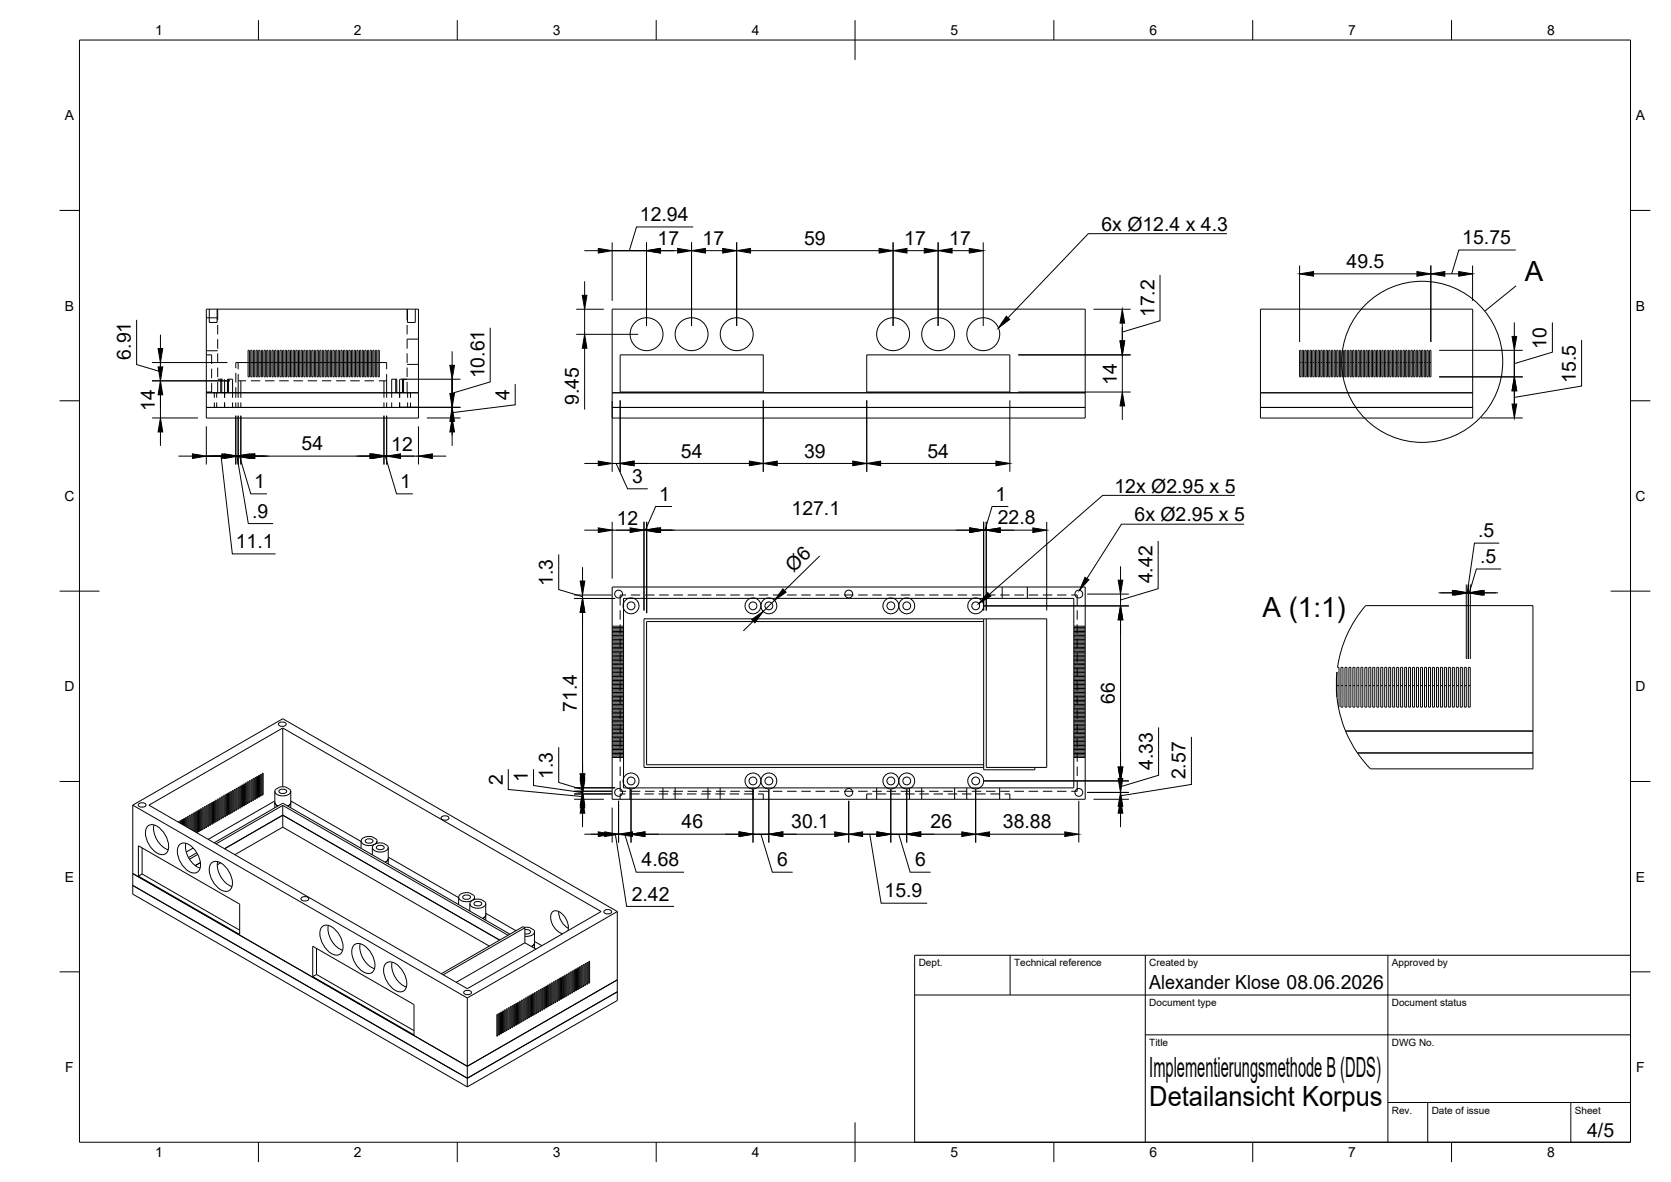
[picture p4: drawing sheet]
<svg xmlns="http://www.w3.org/2000/svg" width="420mm" height="297mm" viewBox="0 0 420 297" stroke-linecap="round" stroke-linejoin="round" font-family="sans-serif">
<!-- layer: Visible -->
<g fill="none" stroke="#000" stroke-width=".25">
<path d="M51.9 77.7h53.3v27.4h-53.3zM153.9 77.7h119v27.4h-119zM316.9 77.7h53.4v27.4h-53.4zM51.9 98.7h53.3M62.4 91.1h.3M62.4 88h.3v6.7h-.3zM63.1 91.1h.3M63.1 88h.3v6.7h-.3zM63.7 91.1h.4M63.7 88h.4v6.7h-.4zM64.4 91.1h.3M64.4 88h.3v6.7h-.3z"/>
<path d="M65 91.1h.4M65 88h.4v6.7h-.4zM65.7 91.1h.3M65.7 88h.3v6.7h-.3zM66.4 91.1h.3M66.4 88h.3v6.7h-.3zM67.1 91.1h.3M67.1 88h.3v6.7h-.3zM67.7 91.1h.4M67.7 88h.4v6.7h-.4zM68.4 91.1h.3M68.4 88h.3v6.7h-.3z"/>
<path d="M69 91.1h.4M69 88h.4v6.7h-.4zM69.7 91.1h.3M69.7 88h.3v6.7h-.3zM70.4 91.1h.3M70.4 88h.3v6.7h-.3zM71.1 91.1h.3M71.1 88h.3v6.7h-.3zM71.7 91.1h.4M71.7 88h.4v6.7h-.4zM72.4 91.1h.3M72.4 88h.3v6.7h-.3z"/>
<path d="M73 91.1h.4M73 88h.4v6.7h-.4zM73.7 91.1h.3M73.7 88h.3v6.7h-.3zM74.4 91.1h.3M74.4 88h.3v6.7h-.3zM75.1 91.1h.3M75.1 88h.3v6.7h-.3zM75.7 91.1h.4M75.7 88h.4v6.7h-.4zM76.4 91.1h.3M76.4 88h.3v6.7h-.3z"/>
<path d="M77 91.1h.4M77 88h.4v6.7h-.4zM77.7 91.1h.3M77.7 88h.3v6.7h-.3zM78.4 91.1h.3M78.4 88h.3v6.7h-.3zM79.1 91.1h.3M79.1 88h.3v6.7h-.3zM79.7 91.1h.4M79.7 88h.4v6.7h-.4zM80.4 91.1h.3M80.4 88h.3v6.7h-.3z"/>
<path d="M81 91.1h.4M81 88h.4v6.7h-.4zM81.7 91.1h.3M81.7 88h.3v6.7h-.3zM82.4 91.1h.3M82.4 88h.3v6.7h-.3zM83.1 91.1h.3M83.1 88h.3v6.7h-.3zM83.7 91.1h.4M83.7 88h.4v6.7h-.4zM84.4 91.1h.3M84.4 88h.3v6.7h-.3z"/>
<path d="M85 91.1h.4M85 88h.4v6.7h-.4zM85.7 91.1h.3M85.7 88h.3v6.7h-.3zM86.4 91.1h.3M86.4 88h.3v6.7h-.3zM87.1 91.1h.3M87.1 88h.3v6.7h-.3zM87.7 91.1h.4M87.7 88h.4v6.7h-.4zM88.4 91.1h.3M88.4 88h.3v6.7h-.3z"/>
<path d="M89 91.1h.4M89 88h.4v6.7h-.4zM89.7 91.1h.3M89.7 88h.3v6.7h-.3zM90.4 91.1h.3M90.4 88h.3v6.7h-.3zM91.1 91.1h.3M91.1 88h.3v6.7h-.3zM91.7 91.1h.4M91.7 88h.4v6.7h-.4zM92.4 91.1h.3M92.4 88h.3v6.7h-.3z"/>
<path d="M93 91.1h.4M93 88h.4v6.7h-.4zM93.7 91.1h.3M93.7 88h.3v6.7h-.3zM94.4 91.1h.3M94.4 88h.3v6.7h-.3zM95.1 91.1h.3M95.1 88h.3v6.7h-.3zM153.9 98.7h119M155.9 89.2h36v9.3h-36zM217.9 89.2h36v9.3h-36zM316.9 98.7h53.4"/>
<path d="M326.8 91.1h.3M326.8 88h.3v6.7h-.3zM327.4 91.1h.4M327.4 88h.4v6.7h-.4zM328.1 91.1h.3M328.1 88h.3v6.7h-.3zM328.8 91.1h.3M328.8 88h.3v6.7h-.3zM329.4 91.1h.4M329.4 88h.4v6.7h-.4zM330.1 91.1h.3M330.1 88h.3v6.7h-.3z"/>
<path d="M330.8 91.1h.3M330.8 88h.3v6.7h-.3zM331.4 91.1h.4M331.4 88h.4v6.7h-.4zM332.1 91.1h.3M332.1 88h.3v6.7h-.3zM332.8 91.1h.3M332.8 88h.3v6.7h-.3zM333.4 91.1h.4M333.4 88h.4v6.7h-.4zM334.1 91.1h.3M334.1 88h.3v6.7h-.3z"/>
<path d="M334.8 91.1h.3M334.8 88h.3v6.7h-.3zM335.4 91.1h.4M335.4 88h.4v6.7h-.4zM336.1 91.1h.3M336.1 88h.3v6.7h-.3zM336.8 91.1h.3M336.8 88h.3v6.7h-.3zM337.4 91.1h.4M337.4 88h.4v6.7h-.4zM338.1 91.1h.3M338.1 88h.3v6.7h-.3z"/>
<path d="M338.8 91.1h.3M338.8 88h.3v6.7h-.3zM339.4 91.1h.4M339.4 88h.4v6.7h-.4zM340.1 91.1h.3M340.1 88h.3v6.7h-.3zM340.8 91.1h.3M340.8 88h.3v6.7h-.3zM341.4 91.1h.4M341.4 88h.4v6.7h-.4zM342.1 91.1h.3M342.1 88h.3v6.7h-.3z"/>
<path d="M342.8 91.1h.3M342.8 88h.3v6.7h-.3zM343.5 91.1h.3M343.5 88h.3v6.7h-.3zM344.1 91.1h.3M344.1 88h.3v6.7h-.3zM344.8 91.1h.3M344.8 88h.3v6.7h-.3zM345.4 91.1h.4M345.4 88h.4v6.7h-.4zM346.1 91.1h.3M346.1 88h.3v6.7h-.3z"/>
<path d="M346.8 91.1h.3M346.8 88h.3v6.7h-.3zM347.5 91.1h.3M347.5 88h.3v6.7h-.3zM348.1 91.1h.3M348.1 88h.3v6.7h-.3zM348.8 91.1h.3M348.8 88h.3v6.7h-.3zM349.4 91.1h.4M349.4 88h.4v6.7h-.4zM350.1 91.1h.3M350.1 88h.3v6.7h-.3z"/>
<path d="M350.8 91.1h.3M350.8 88h.3v6.7h-.3zM351.5 91.1h.3M351.5 88h.3v6.7h-.3zM352.1 91.1h.3M352.1 88h.3v6.7h-.3zM352.8 91.1h.3M352.8 88h.3v6.7h-.3zM353.4 91.1h.4M353.4 88h.4v6.7h-.4zM354.1 91.1h.4M354.1 88h.4v6.7h-.4z"/>
<path d="M354.8 91.1h.3M354.8 88h.3v6.7h-.3zM355.5 91.1h.3M355.5 88h.3v6.7h-.3zM356.1 91.1h.3M356.1 88h.3v6.7h-.3zM356.8 91.1h.3M356.8 88h.3v6.7h-.3zM357.4 91.1h.4M357.4 88h.4v6.7h-.4zM358.1 91.1h.4M358.1 88h.4v6.7h-.4z"/>
<path d="M358.8 91.1h.3M358.8 88h.3v6.7h-.3zM359.5 91.1h.3M359.5 88h.3v6.7h-.3zM51.9 102.4h53.3M153.9 102.4h119M316.9 102.4h53.4M153.9 147.5h119v53.4h-119zM156.8 150.4h113.2v47.6h-113.2zM158 150.4l-.7 .4-.5 .7M159.4 150.4a2 2 0 0 1 .7 3.3 2 2 0 0 1-3.3-.7M188.6 150.4a2 2 0 0 0-.4 3.5 2 2 0 0 0 3.1-1.7"/>
<path d="M190 150.4a2 2 0 0 1 1.3 1.8M192.6 150.4a2 2 0 0 0-1.3 1.8M194 150.4a2 2 0 0 1 .5 3.5 2 2 0 0 1-3.2-1.7M223.3 150.4a2 2 0 0 0-.4 3.5 2 2 0 0 0 3.1-1.7M224.7 150.4a2 2 0 0 1 1.3 1.8M227.3 150.4a2 2 0 0 0-1.3 1.8M228.7 150.4a2 2 0 0 1 .4 3.5 2 2 0 0 1-3.1-1.7M246.1 150.4a2 2 0 0 1 .8 3.1 2 2 0 0 1-3.2 0 2 2 0 0 1 .9-3.1M247.3 156.2h-84.7v36h84.7M247.3 155.5v37.9h12.9v-.5M248 155.5v37.4h15.2v-37.4h-101.3v37.4h85.4M336.2 175.2l.3 2.5"/>
<path d="M336.2 168.9l-.2 3.1 .2 3.2M336.2 172.3h.5M336.2 168.9v6.3M336.5 177.7h.2v-10h-.4a30.3 30.3 0 0 1 7.1-15.5h42v41h-40.8l-3.3-4M336.5 177.7a30.4 30.4 0 0 0 4.8 11.5M337.2 172.3h.5M337.2 167.7h.5v10h-.5zM338.2 172.3h.5M338.2 167.7h.5v10h-.5zM339.2 172.3h.5M339.2 167.7h.5v10h-.5zM340.2 172.3h.5"/>
<path d="M340.2 167.7h.5v10h-.5zM341.2 172.3h.5M341.2 167.7h.5v10h-.5zM342.2 172.3h.5M342.2 167.7h.5v10h-.5zM343.2 172.3h.5M343.2 167.7h.5v10h-.5zM344.2 172.3h.5M344.2 167.7h.5v10h-.5zM345.2 172.3h.5M345.2 167.7h.5v10h-.5zM346.2 172.3h.5"/>
<path d="M346.2 167.7h.5v10h-.5zM347.2 172.3h.5M347.2 167.7h.5v10h-.5zM348.2 172.3h.5M348.2 167.7h.5v10h-.5zM349.2 172.3h.5M349.2 167.7h.5v10h-.5zM350.2 172.3h.5M350.2 167.7h.5v10h-.5zM351.2 172.3h.5M351.2 167.7h.5v10h-.5zM352.2 172.3h.5"/>
<path d="M352.2 167.7h.5v10h-.5zM353.2 172.3h.5M353.2 167.7h.5v10h-.5zM354.2 172.3h.5M354.2 167.7h.5v10h-.5zM355.2 172.3h.5M355.2 167.7h.5v10h-.5zM356.2 172.3h.5M356.2 167.7h.5v10h-.5zM357.2 172.3h.5M357.2 167.7h.5v10h-.5zM358.2 172.3h.5"/>
<path d="M358.2 167.7h.5v10h-.5zM359.2 172.3h.5M359.2 167.7h.5v10h-.5zM360.2 172.3h.5M360.2 167.7h.5v10h-.5zM361.2 172.3h.5M361.2 167.7h.5v10h-.5zM362.2 172.3h.5M362.2 167.7h.5v10h-.5zM363.2 172.3h.5M363.2 167.7h.5v10h-.5zM364.2 172.3h.5"/>
<path d="M364.2 167.7h.5v10h-.5zM365.2 172.3h.5M365.2 167.7h.5v10h-.5zM366.2 172.3h.5M366.2 167.7h.5v10h-.5zM367.2 172.3h.5M367.2 167.7h.5v10h-.5zM368.2 172.3h.5M368.2 167.7h.5v10h-.5zM369.2 172.3h.5M369.2 167.7h.5v10h-.5zM56.5 199.8l.2-.1v5.4l-.2 .2z"/>
<path d="M57 199.5l.2-.1v5.5l-.2 .1zM57.4 199.3l.3-.2v5.5l-.3 .1zM57.9 199l.3-.1v5.4l-.3 .2zM58.4 198.7l.2-.1v5.4l-.2 .2zM58.9 198.5l.2-.2v5.5l-.2 .1zM59.3 198.2l.3-.2v5.5l-.3 .1zM59.8 197.9l.2-.1v5.4l-.2 .2zM60.3 197.6l.2-.1v5.5l-.2 .1zM60.7 197.4l.3-.2v5.5l-.3 .1zM61.2 197.1l.3-.1v5.4l-.3 .2zM61.7 196.8l.2-.1v5.4l-.2 .2zM62.2 196.6l.2-.2v5.5l-.2 .1z"/>
<path d="M62.6 196.3l.3-.2v5.5l-.3 .1zM63.1 196l.3-.1v5.4l-.3 .2zM63.6 195.7l.2-.1v5.4l-.2 .2zM64.1 195.5l.2-.2v5.5l-.2 .1zM64.5 195.2l.2-.1v5.4l-.2 .1zM65 194.9l.2-.1v5.4l-.2 .2zM65.5 194.7l.2-.2v5.5l-.2 .1zM65.5 199.8l.2 .2M65.9 194.4l.3-.1v5.4l-.3 .1zM65.9 199.6l.3 .1M69.1 198.9v4.1M69.3 198.4a2.6 2.6 0 0 1 3.8 .3 1.46 1.46 0 0 1-1.7 1.3l-1.1-.1a1.06 1.06 0 0 1-1-1.5z"/>
<path d="M70.1 181.8l.9-.4a.71 .71 0 0 1 .9 .8l-.9 .3a.71 .71 0 0 1-.9-.7zM70.2 198.6l.9-.3a.71 .71 0 0 1 .9 .8l-.9 .3a.71 .71 0 0 1-.9-.8zM71.1 183v14.7M73.1 198.9v4.1M156.8 195.5a2 2 0 0 1 3.2-.8 2 2 0 0 1-.3 3.3M156.8 197l.9 1M191.3 196.3l-.1 .8-.9 .9M191.3 196.3a2 2 0 0 0-3-1.8 2 2 0 0 0 0 3.5M191.3 196.3a2 2 0 0 1 3-1.8 2 2 0 0 1 0 3.5M191.3 196.3l.4 1.1 .6 .6M226 196.3a2 2 0 0 0-3-1.8 2 2 0 0 0 0 3.5M226 196.3a2 2 0 0 1 3-1.8 2 2 0 0 1 0 3.5"/>
<path d="M226 196.3l.4 1.1 .6 .6M226 196.3l-.2 .8-.8 .9M246.3 198a2 2 0 0 0 .6-3 2 2 0 0 0-3.1 0 2 2 0 0 0 .5 3M338.3 183.7h47.1M341.3 189.2h44.1M33.4 202.3v22.4l84.1 48.4M33.4 219.5l84.1 48.5 37.7-21.8M33.4 202.3l37.7-21.7 84.1 48.5M33.4 202.3l84.1 48.5M34.8 212.5l25.5 14.7v7.6l-25.5-14.6zM34.8 202.1l.9-.4a.71 .71 0 0 1 1 .8l-1 .3a.71 .71 0 0 1-.9-.7zM35.7 219.6l24.6 14.2"/>
<path d="M35.7 219.6l-.9 .6M35.7 213.1v6.5M37.2 207.6a2.61 2.61 0 0 1 3.4 1 5.5 5.5 0 0 1 1.5 5.4 2 2 0 0 1-3.2 0 5.8 5.8 0 0 1-2-6zM37.4 202.3l33.7-19.3 80.1 46.1-33.7 19.4zM38.7 207.3a6 6 0 0 0 3.6 6.3M44.8 206.6l.2-.1v.2M45.2 206.8v-.5l.2-.1v.8M45.2 212.2a2.61 2.61 0 0 1 3.4 1 5.5 5.5 0 0 1 1.5 5.4 2 2 0 0 1-3.2 0 5.8 5.8 0 0 1-2-6zM45.7 207.1v-1l.2-.2v1.3M46.1 207.4v-1.6l.3-.2v1.9M46.6 207.6v-2.1l.2-.1v2.4M46.7 211.9a6 6 0 0 0 3.6 6.3"/>
<path d="M47.1 207.9v-2.7l.2-.1v2.9M47.5 208.2v-3.2l.3-.2v3.5M48 208.4v-3.7l.3-.1v4M48.5 208.7v-4.3l.2-.1v4.6M48.6 213.1l-1.8 1M49 209v-4.8l.2-.2v5.1M49.4 209.1l.3 .1M49.5 214.3l-2.1 1.2M49.7 209.2v-5.4l-.3 .1v5.4M49.7 209.2l-.2 .1M49.7 214.7l-2.1 1.2M49.9 203.6l.2-.1v5.4l-.2 .2z"/>
<path d="M49.9 208.8l.2 .1M50.4 203.3l.2-.1v5.5l-.2 .1zM50.4 208.5l.2 .2M50.4 216.8l-1.3 .7M50.8 208.2l.3 .2M50.8 203.1l.3-.2v5.5l-.3 .1zM51.3 202.8l.3-.1v5.4l-.3 .1zM51.3 208l.3 .1M51.8 202.5l.2-.1v5.4l-.2 .2zM51.8 207.7l.2 .1M52.3 202.3l.2-.2v5.5l-.2 .1zM52.3 207.4l.2 .2"/>
<path d="M52.7 202l.3-.1v5.4l-.3 .1zM52.7 207.2l.3 .1M53.2 201.7l.2-.1v5.4l-.2 .2zM53.2 206.9l.2 .1M53.2 216.8a2.61 2.61 0 0 1 3.5 1 5.5 5.5 0 0 1 1.5 5.4 2 2 0 0 1-3.3 0 5.8 5.8 0 0 1-2-6zM53.7 201.5l.2-.2v5.5l-.2 .1zM53.7 206.6l.2 .2M53.8 211.8l17.3-9.9 57.1 32.9M54.1 206.4l.3 .1M54.1 201.2l.3-.2v5.5l-.3 .1zM54.6 200.9l.3-.1v5.4l-.3 .2zM54.6 206.1l.3 .1"/>
<path d="M54.7 216.5a6 6 0 0 0 3.6 6.3M55.1 200.6l.2-.1v5.4l-.2 .2zM55.1 205.8l.2 .1M55.5 216.8l-.9 .5M55.6 200.3l.2-.1v5.5l-.2 .1zM55.6 205.5l.2 .2M56 200.1l.3-.2v5.5l-.3 .1zM56 205.3l.3 .1M56.5 213.3l14.6-8.4 54.5 31.3M56.5 205l.2 .1M57 204.7l.2 .2M57.4 204.5l.3 .1"/>
<path d="M57.9 204.2l.3 .1M58.4 203.9l.2 .1M58.9 203.6l.2 .2M59.3 203.4l.3 .1M59.8 203.1l.2 .1M60.3 202.8l.2 .2M60.7 202.6l.3 .1M61.2 202.3l.3 .1M61.7 202l.2 .1M62.2 201.7l.2 .2M62.6 201.5l.3 .1M63.1 201.2l.3 .1"/>
<path d="M63.6 200.9l.2 .1M64.1 200.6l.2 .2M64.5 200.4l.2 .1M65 200.1l.2 .1M69.1 201.7l.2 .5 .6 .4M69.1 201.3l-16.8 9.6M71.1 207.9l51.9 29.9M71.1 207.9l-12 6.9M71.1 202.4v5.5M71.1 202.4l-16.8 9.7M71.1 202.4l56.7 32.6M73.1 201.7l-.2 .5-.6 .4"/>
<path d="M73.1 201.3l17.7 10.2M90.8 211.4v1.8M91.1 210.8a2.64 2.64 0 0 1 3.7 .4 1.77 1.77 0 0 1-2.3 1.3 1.35 1.35 0 0 1-1.6-1.4zM91.9 211.1l.9-.3a.71 .71 0 0 1 .9 .8l-.9 .3a.71 .71 0 0 1-.9-.8zM93.6 213v1.8M93.9 212.4a2.63 2.63 0 0 1 3.7 .4 1.59 1.59 0 0 1-1.9 1.3l-.9-.1a1.03 1.03 0 0 1-1-.5 1.03 1.03 0 0 1 .1-1.1zM94.7 212.8l.9-.4a.71 .71 0 0 1 .9 .8l-.9 .3a.71 .71 0 0 1-.9-.7zM94.8 211.4v.5M97.6 215.8l-.2 .5-.6 .4M97.6 213v4.1M97.6 215.4l17.7 10.2M111 205.4l.9-.4a.71 .71 0 0 1 .9 .8l-.9 .3a.71 .71 0 0 1-.9-.7z"/>
<path d="M33.4 222.5l84.1 48.5 37.7-21.8M75.7 225.7l1-.4a.71 .71 0 0 1 .9 .8l-.9 .3a.71 .71 0 0 1-1-.7zM78.6 237.8l25.5 14.7v7.6l-25.5-14.7zM79.6 238.3v6.6M81.1 232.8a2.61 2.61 0 0 1 3.4 1 5.5 5.5 0 0 1 1.5 5.5 2 2 0 0 1-3.2-.1 5.8 5.8 0 0 1-2.1-5.9zM82.6 232.5a6 6 0 0 0 3.6 6.3M89.1 237.4a2.61 2.61 0 0 1 3.4 1 5.5 5.5 0 0 1 1.5 5.5 2 2 0 0 1-3.2-.1 5.8 5.8 0 0 1-2.1-5.9zM90.6 237.2a6 6 0 0 0 3.6 6.2M115.3 225.5v1.8M116.4 225.3l.9-.4a.71 .71 0 0 1 .9 .8l-.9 .3a.71 .71 0 0 1-.9-.7zM118.1 227.1v1.8M118.7 226.3a.9 .9 0 0 0-.5 .9 .9 .9 0 0 0 .7 .8 2.58 2.58 0 0 0 3.2-.7l-.1-.7"/>
<path d="M118.7 226.3l.9-.3a2.74 2.74 0 0 1 2.4 .6M119.1 225a2.62 2.62 0 0 0-3.7 .2 1.35 1.35 0 0 0 1.6 1.4h.9l.8-.3M119.1 225a.83 .83 0 0 1-.4 1.3M119.2 226.9l1-.4a.71 .71 0 0 1 .9 .8l-.9 .4a.71 .71 0 0 1-1-.8zM119.3 225.5v.6M122.1 227.1v4.2M122.1 229.5l7.6 4.4M122.2 229.9l-.3 .5-.5 .4M131.8 233.1l.4-.1a2.39 2.39 0 0 1 2.2 1 1.85 1.85 0 0 1-2.4 1.3M132 233.2l-.5-.3-20.5 11.8M132 233.2v3.7M132 236.9l2.7 1.6"/>
<path d="M132 236.9l-17.3 10M132 233.2l-20.6 11.8M132 233.7l.6-.1a.56 .56 0 0 1 .6 .3 .56 .56 0 0 1 0 .6l-1.2 .2M134.4 234.2v4.1M134.4 236.6l1.8 1M134.4 236.9l-.2 .5-.6 .4M140.5 229.1a4.8 4.8 0 0 0 2.4 4.2M142.8 233.9a4.4 4.4 0 0 0-2.8-5 1.41 1.41 0 0 0-1.5 1.9 4.5 4.5 0 0 0 3 3.8M151.9 228.9l.9-.3a.71 .71 0 0 1 .9 .7l-.9 .4a.71 .71 0 0 1-.9-.8zM155.2 229.1v22.3l-37.7 21.7M155.2 229.1l-37.7 21.7M79.6 244.9l-1 .5"/>
<path d="M79.6 244.9l24.5 14.1M97.1 242.1a2.61 2.61 0 0 1 3.4 .9 5.5 5.5 0 0 1 1.5 5.5 2 2 0 0 1-3.2 0 5.8 5.8 0 0 1-2.1-6zM98.6 241.8a6 6 0 0 0 3.6 6.2M116.7 249.2l.9-.3a.71 .71 0 0 1 .9 .7l-.9 .4a.71 .71 0 0 1-.9-.8zM117.5 250.8v22.3M124.9 255l.3-.2v5.5l-.3 .1zM125.4 259.9l.2 .1M125.4 254.7l.2-.1v5.4l-.2 .1zM125.9 259.6l.2 .1M125.9 254.4l.2-.1v5.4l-.2 .2zM126.3 254.2l.3-.2v5.5l-.3 .1zM126.3 259.3l.3 .2"/>
<path d="M126.8 253.9l.2-.2v5.5l-.2 .1zM126.8 259.1l.2 .1M127.3 258.8l.2 .1M127.3 253.6l.2-.1v5.4l-.2 .2zM127.7 253.3l.3-.1v5.4l-.3 .2zM127.7 258.5l.3 .1M128.2 253.1l.3-.2v5.5l-.3 .1zM128.2 258.2l.3 .2M128.7 252.8l.2-.1v5.4l-.2 .1zM128.7 258l.2 .1M129.2 252.5l.2-.1v5.4l-.2 .2zM129.2 257.7l.2 .1"/>
<path d="M129.6 257.4l.3 .2M129.6 252.3l.3-.2v5.5l-.3 .1zM130.1 252l.2-.2v5.5l-.2 .1zM130.1 257.2l.2 .1M130.6 256.9l.2 .1M130.6 251.7l.2-.1v5.4l-.2 .2zM131 251.4l.3-.1v5.4l-.3 .2zM131 256.6l.3 .1M131.5 251.1l.3-.1v5.5l-.3 .1zM131.5 256.3l.3 .2M132 256.1l.2 .1M132 250.9l.2-.2v5.5l-.2 .1z"/>
<path d="M132.5 250.6l.2-.1v5.4l-.2 .2zM132.5 255.8l.2 .1M132.9 255.5l.3 .2M132.9 250.3l.3-.1v5.5l-.3 .1zM133.4 255.3l.2 .1M133.4 250.1l.2-.2v5.5l-.2 .1zM133.9 249.8l.2-.1v5.4l-.2 .2zM133.9 255l.2 .1M134.3 254.7l.3 .2M134.3 249.5l.3-.1v5.5l-.3 .1zM134.8 249.3l.3-.2v5.5l-.3 .1zM134.8 254.4l.3 .2"/>
<path d="M135.3 254.2l.2 .1M135.3 249l.2-.2v5.5l-.2 .1zM135.8 253.9l.2 .1M135.8 248.7l.2-.1v5.4l-.2 .2zM136.2 248.4l.3-.1v5.5l-.3 .1zM136.2 253.6l.3 .2M136.7 248.2l.2-.2v5.5l-.2 .1zM136.7 253.4l.2 .1M137.2 247.9l.2-.1v5.4l-.2 .2zM137.2 253.1l.2 .1M137.6 252.8l.3 .1M137.6 247.6l.3-.1v5.4l-.3 .2z"/>
<path d="M138.1 252.5l.3 .2M138.1 247.4l.3-.2v5.5l-.3 .1zM138.6 247.1l.2-.1v5.4l-.2 .1zM138.6 252.3l.2 .1M139.1 252l.2 .1M139.1 246.8l.2-.1v5.4l-.2 .2zM139.5 246.5l.3-.1v5.5l-.3 .1zM139.5 251.7l.3 .2M140 246.3l.3-.2v5.5l-.3 .1zM140 251.4l.3 .2M140.5 251.2l.2 .1M140.5 246l.2-.1v5.4l-.2 .1z"/>
<path d="M140.9 250.9l.3 .1M140.9 245.7l.3-.1v5.4l-.3 .2zM141.4 250.6l.3 .2M141.4 245.5l.3-.2v5.5l-.3 .1zM141.9 250.4l.2 .1M141.9 245.2l.2-.1v5.4l-.2 .1zM142.4 244.9l.2-.1v5.4l-.2 .2zM142.4 250.1l.2 .1M142.8 244.7l.3-.2v5.5l-.3 .1zM142.8 249.8l.3 .2M143.3 249.6l.3 .1M143.3 244.4l.3-.2v5.5l-.3 .1z"/>
<path d="M143.8 244.1l.2-.1v5.4l-.2 .2zM143.8 249.3l.2 .1M144.3 243.8l.2-.1v5.4l-.2 .2zM144.3 249l.2 .1M144.7 248.7l.2 .2M144.7 243.6l.2-.2v5.5l-.2 .1zM145.2 248.5l.2 .1M145.2 243.3l.2-.2v5.5l-.2 .1zM145.7 243l.2-.1v5.4l-.2 .2zM145.7 248.2l.2 .1M146.1 247.9l.3 .2M146.1 242.7l.3-.1v5.5l-.3 .1z"/>
<path d="M146.6 247.7l.3 .1M146.6 242.5l.3-.2v5.5l-.3 .1zM147.1 247.4l.2 .1M147.1 242.2l.2-.1v5.4l-.2 .2zM147.6 247.1l.2 .1M147.6 241.9l.2-.1v5.4l-.2 .2zM148 246.8l.3 .2M148 241.7l.3-.2v5.5l-.3 .1zM124.9 260.1l.3 .2"/>
<circle cx="162.6" cy="84" r="4.1"/>
<circle cx="173.9" cy="84" r="4.1"/>
<circle cx="185.2" cy="84" r="4.1"/>
<circle cx="224.6" cy="84" r="4.1"/>
<circle cx="235.9" cy="84" r="4.1"/>
<circle cx="247.2" cy="84" r="4.1"/>
<circle cx="155.5" cy="149.3" r=".98"/>
<circle cx="158.7" cy="152.2" r=".98"/>
<circle cx="189.3" cy="152.2" r=".98"/>
<circle cx="193.3" cy="152.2" r=".98"/>
<circle cx="213.4" cy="149.3" r=".98"/>
<circle cx="224" cy="152.2" r=".98"/>
<circle cx="228" cy="152.2" r=".98"/>
<circle cx="245.3" cy="152.2" r=".98"/>
<circle cx="271.3" cy="149.3" r=".98"/>
<circle cx="155.5" cy="199.1" r=".98"/>
<circle cx="158.7" cy="196.3" r=".98"/>
<circle cx="189.3" cy="196.3" r=".98"/>
<circle cx="193.3" cy="196.3" r=".98"/>
<circle cx="213.4" cy="199.1" r=".98"/>
<circle cx="224" cy="196.3" r=".98"/>
<circle cx="228" cy="196.3" r=".98"/>
<circle cx="245.3" cy="196.3" r=".98"/>
<circle cx="271.3" cy="199.1" r=".98"/>
</g>
<!-- layer: Hidden -->
<g fill="none" stroke="#000" stroke-width=".25">
<path d="M51.9 79.9h2.8M52.6 77.7v3.3h2v-3.3M54.7 77.7v2.8M102.4 77.7v2.8M102.4 77.7v3.3h2v-3.3M51.9 89.2h1.3v2.3M51.9 88.1h2.8M53.2 96.2v2.3h-1.3M53.2 92.7v2.3M53.9 98.7v1.3M54.5 98.7v1.3M54.7 95.3h1.3"/>
<path d="M54.7 81.6v2.4M54.7 85.2v2.4M54.7 88.8v2.4M54.7 92.4v2.3M54.7 96v2.7M55.5 95.3v3.3h2v-3.3M55.8 95.3v3.4M56.5 95.3v4.7M57.2 98.7v-3.4h1.3v4.7M59.3 93.7v2.4M59.3 97.3v2.7M59.9 91.1v1.7"/>
<path d="M59.9 94v6M59.9 95.7h2M60.6 95.7v4.3M62.4 91.1h-3.1v1.4M62.7 91.1h.4M63.1 95.7h2.3M63.4 91.1h.3M64.1 91.1h.3M64.7 91.1h.3M65.4 91.1h.3M66 91.1h.4M66.6 95.7h2.4"/>
<path d="M66.7 91.1h.4M67.4 91.1h.3M68.1 91.1h.3M68.7 91.1h.3M69.4 91.1h.3M70 91.1h.4M70.2 95.7h2.4M70.7 91.1h.4M71.4 91.1h.3M72.1 91.1h.3M72.7 91.1h.3M73.4 91.1h.3"/>
<path d="M73.8 95.7h2.4M74 91.1h.4M74.7 91.1h.4M75.4 91.1h.3M76.1 91.1h.3M76.7 91.1h.3M77.4 95.7h2.3M77.4 91.1h.3M78 91.1h.4M78.7 91.1h.4M79.4 91.1h.3M80.1 91.1h.3"/>
<path d="M80.7 91.1h.3M80.9 95.7h2.4M81.4 91.1h.3M82 91.1h.4M82.7 91.1h.4M83.4 91.1h.3M84.1 91.1h.3M84.5 95.7h2.4M84.7 91.1h.3M85.4 91.1h.3M86 91.1h.4M86.7 91.1h.4"/>
<path d="M87.4 91.1h.3M88.1 91.1h.3M88.1 95.7h2.4M88.7 91.1h.3M89.4 91.1h.3M90 91.1h.4M90.7 91.1h.4M91.4 91.1h.3M91.7 95.7h2.3M92.1 91.1h.3M92.7 91.1h.3M93.4 91.1h.3"/>
<path d="M94 91.1h.4M94.7 91.1h.4M95.2 95.7h2M95.4 91.1h1.8v1.7M96.5 95.7v4.3M97.2 94v6M99.5 95.3v3.3h2v-3.3M99.8 95.3v3.4M99.8 95.3h-1.3v4.7M100.5 95.3v4.7M101 95.3h1.4M101.2 95.3v3.4"/>
<path d="M102.4 81.6v2.4M102.4 88.8v2.4M102.4 92.4v2.3M102.4 96v2.7M102.4 91.6h2.8M102.5 98.7v1.3M103.2 98.7v1.3M105.2 85.2h-2.8v2.4M53.9 101.1v1.3M54.5 101.1v1.3M56.5 101.1v1.3M58.5 101.1v1.3"/>
<path d="M59.3 101.1v1.3M59.9 101.1v1.3M60.6 101.1v1.3M96.5 101.1v1.3M97.2 101.1v1.3M98.5 101.1v1.3M100.5 101.1v1.3M102.5 101.1v1.3M103.2 101.1v1.3M153.9 157.4h2.9M153.9 158h2.9M153.9 158.7h2.9"/>
<path d="M153.9 159.3h2.9M153.9 157.7h2.9M153.9 158.4h2.9M153.9 159h2.9M153.9 159.7h2.9M155.9 153.4v2.3M155.9 156.9v2.4M156.8 151.5l-.1 .8 .1 .7M157.4 149.5h-1.5v2.7M157.9 150.4l.8-.2 .7 .2M158.6 149.5h2.4M162.2 149.5h2.4"/>
<path d="M165.8 149.5h2.3M169.3 149.5h2.4M172.9 149.5h2.4M176.5 149.5h2.4M180 149.5h2.4M183.6 149.5h2.4M187.2 149.5h2.4M188.6 150.4l.7-.2 .7 .2M190.8 149.5h2.3M192.6 150.4l.7-.2 .7 .2M194.3 149.5h2.4M197.9 149.5h2.4"/>
<path d="M201.5 149.5h2.4M205.1 149.5h2.3M208.6 149.5h2.4M212.2 149.5h2.4M215.8 149.5h2.4M219.4 149.5h2.3M222.9 149.5h2.4M223.3 150.4l.7-.2 .7 .2M226.5 149.5h2.4M227.3 150.4l.7-.2 .7 .2M230.1 149.5h2.4M233.6 149.5h2.4"/>
<path d="M237.2 149.5h2.4M240.8 149.5h2.4M244.3 149.5h2.4M244.6 150.4l.7-.2 .7 .2M247.9 149.5h2.4M251.5 149.5h2.4M252 147.5v2.9M255.1 149.5h2.4M258.3 147.5v2.9M258.6 149.5h2.4M262.2 149.5h2.4M265.8 149.5h2.4"/>
<path d="M269.3 149.5h1.5v2.7M270 157.4h2.9M270 158h2.9M270 158.7h2.9M270 159.3h2.9M270 157.7h2.9M270 158.4h2.9M270 159h2.9M270 159.7h2.9M270.8 153.4v2.3M270.8 156.9v2.4M153.9 172h2.9"/>
<path d="M153.9 162h2.9M153.9 162.7h2.9M153.9 164h2.9M153.9 160h2.9M153.9 176.7h2.9M153.9 175.4h2.9M153.9 178.7h2.9M153.9 167.4h2.9M153.9 168h2.9M153.9 170h2.9M153.9 173.4h2.9M153.9 168.7h2.9"/>
<path d="M153.9 169.4h2.9M153.9 174.7h2.9M153.9 161.4h2.9M153.9 178h2.9M153.9 165.4h2.9M153.9 164.7h2.9M153.9 166h2.9M153.9 166.7h2.9M153.9 179.4h2.9M153.9 163.4h2.9M153.9 160.7h2.9M153.9 177.4h2.9"/>
<path d="M153.9 176h2.9M153.9 174.4h2.9M153.9 172.7h2.9M153.9 170.7h2.9M153.9 171.4h2.9M153.9 172.3h2.9M153.9 162.4h2.9M153.9 163h2.9M153.9 164.3h2.9M153.9 160.3h2.9M153.9 177h2.9M153.9 175.7h2.9"/>
<path d="M153.9 179h2.9M153.9 167.7h2.9M153.9 168.3h2.9M153.9 170.4h2.9M153.9 173.7h2.9M153.9 169h2.9M153.9 169.7h2.9M153.9 175h2.9M153.9 161.7h2.9M153.9 178.4h2.9M153.9 165.7h2.9M153.9 165h2.9"/>
<path d="M153.9 166.4h2.9M153.9 167h2.9M153.9 179.7h2.9M153.9 163.7h2.9M153.9 161h2.9M153.9 177.7h2.9M153.9 176.3h2.9M153.9 174h2.9M153.9 173h2.9M153.9 171h2.9M153.9 171.7h2.9M155.9 160.5v2.4"/>
<path d="M155.9 164.1v2.3M155.9 167.6v2.4M155.9 171.2v2.4M155.9 174.8v2.4M155.9 178.4v2.3M270 172h2.9M270 162h2.9M270 162.7h2.9M270 164h2.9M270 160h2.9M270 176.7h2.9M270 175.4h2.9"/>
<path d="M270 178.7h2.9M270 167.4h2.9M270 168h2.9M270 170h2.9M270 173.4h2.9M270 168.7h2.9M270 169.4h2.9M270 174.7h2.9M270 161.4h2.9M270 178h2.9M270 165.4h2.9M270 164.7h2.9"/>
<path d="M270 166h2.9M270 166.7h2.9M270 179.4h2.9M270 163.4h2.9M270 160.7h2.9M270 177.4h2.9M270 176h2.9M270 174.4h2.9M270 172.7h2.9M270 170.7h2.9M270 171.4h2.9M270 172.3h2.9"/>
<path d="M270 162.4h2.9M270 163h2.9M270 164.3h2.9M270 160.3h2.9M270 177h2.9M270 175.7h2.9M270 179h2.9M270 167.7h2.9M270 168.3h2.9M270 170.4h2.9M270 173.7h2.9M270 169h2.9"/>
<path d="M270 169.7h2.9M270 175h2.9M270 161.7h2.9M270 178.4h2.9M270 165.7h2.9M270 165h2.9M270 166.4h2.9M270 167h2.9M270 179.7h2.9M270 163.7h2.9M270 161h2.9M270 177.7h2.9"/>
<path d="M270 176.3h2.9M270 174h2.9M270 173h2.9M270 171h2.9M270 171.7h2.9M270.8 160.5v2.4M270.8 164.1v2.3M270.8 167.6v2.4M270.8 171.2v2.4M270.8 174.8v2.4M270.8 178.4v2.3M153.9 189.4h2.9"/>
<path d="M153.9 186.7h2.9M153.9 188.7h2.9M153.9 187.4h2.9M153.9 183.4h2.9M153.9 182h2.9M153.9 182.7h2.9M153.9 181.4h2.9M153.9 180h2.9M153.9 185.4h2.9M153.9 188h2.9M153.9 184.7h2.9M153.9 184h2.9"/>
<path d="M153.9 186h2.9M153.9 180.7h2.9M153.9 190h2.9M153.9 189.7h2.9M153.9 187h2.9M153.9 189h2.9M153.9 187.7h2.9M153.9 183.7h2.9M153.9 182.4h2.9M153.9 183h2.9M153.9 181.7h2.9M153.9 180.3h2.9"/>
<path d="M153.9 185.7h2.9M153.9 188.3h2.9M153.9 185h2.9M153.9 184.3h2.9M153.9 186.4h2.9M153.9 181h2.9M153.9 190.4h2.9M155.9 196.2v2.6h1.5M155.9 181.9v2.4M155.9 185.5v2.4M155.9 189.1v2.4M155.9 192.6v2.4"/>
<path d="M156.8 195.5l-.1 .8 .1 .7M157.2 199.5h-1.3v1.4M157.7 198l1 .3 1-.3M158.4 198v2.9M158.5 199.5h2.3M158.6 198.8h2.4M162 199.5h2.4M162.2 198.8h2.4M165.6 199.5h2.4M165.8 198.8h2.3M166.7 198v2.9M169.2 199.5h2.3"/>
<path d="M169.3 198.8h2.4M169.8 198v2.9M172.7 199.5h2.4M172.9 198.8h2.4M176.3 199.5h2.4M176.5 198.8h2.4M178 198v2.9M179.9 199.5h2.4M180 198.8h2.4M181.1 198v2.9M183.5 199.5h2.3M183.6 198.8h2.4"/>
<path d="M187 199.5h2.4M187.2 198.8h2.4M188.3 198l1 .3 1-.3M189.4 198v2.9M190.6 199.5h1.3v1.4M190.8 198.8h2.3M192.3 198l1 .3 1-.3M194.3 198.8h2.4M197.9 198.8h2.4M201.5 198.8h2.4M205.1 198.8h2.3M208.6 198.8h2.4"/>
<path d="M212.2 198.8h2.4M215.8 198.8h2.4M219.3 199.5h-1.4v1.4M219.4 198.8h2.3M220.4 198v2.9M220.5 199.5h2.3M222.9 198.8h2.4M223 198l1 .3 1-.3M224 199.5h2.4M226.5 198.8h2.4M227 198l1 .3 1-.3M227.6 199.5h2.4"/>
<path d="M228.7 198v2.9M230.1 198.8h2.4M231.2 199.5h2.4M231.8 198v2.9M233.6 198.8h2.4M234.7 199.5h2.4M237.2 198.8h2.4M238.3 199.5h2.4M240 198v2.9M240.8 198.8h2.4M241.9 199.5h2.4M243.1 198v2.9"/>
<path d="M244.3 198l1 .3 1-.3M244.3 198.8h2.4M245.4 199.5h2.4M247.9 198.8h2.4M249 199.5h2.4M251.4 198v2.9M251.5 198.8h2.4M252.6 199.5h1.3v1.4M255.1 198.8h2.4M258.6 198.8h2.4M262.2 198.8h2.4M265.8 198.8h2.4"/>
<path d="M270 189.4h2.9M270 186.7h2.9M270 188.7h2.9M270 187.4h2.9M270 183.4h2.9M270 182h2.9M270 182.7h2.9M270 181.4h2.9M270 180h2.9M270 185.4h2.9M270 188h2.9M270 184.7h2.9"/>
<path d="M270 184h2.9M270 186h2.9M270 180.7h2.9M270 190h2.9M270 189.7h2.9M270 187h2.9M270 189h2.9M270 187.7h2.9M270 183.7h2.9M270 182.4h2.9M270 183h2.9M270 181.7h2.9"/>
<path d="M270 180.3h2.9M270 185.7h2.9M270 188.3h2.9M270 185h2.9M270 184.3h2.9M270 186.4h2.9M270 181h2.9M270 190.4h2.9M270.8 196.2v2.6h-1.5M270.8 181.9v2.4M270.8 185.5v2.4M270.8 189.1v2.4"/>
<path d="M270.8 192.6v2.4"/>
</g>
<!-- layer: BORDER -->
<g fill="none" stroke="#000" stroke-width=".25">
<path d="M20 10.1h390v276.9h-390zM65 5.1v5M115 5.1v5M165 5.1v5M215 5.1v10M265 5.1v5M315 5.1v5M365 5.1v5M15 52.9h5M410 52.9h5M15 100.7h5M410 100.7h5"/>
<path d="M15 148.6h10M405 148.6h10M15 196.4h5M410 196.4h5M15 244.2h5M410 244.2h5M65 287v5M115 287v5M165 287v5M215 282.1v9.9M265 287v5M315 287v5"/>
<path d="M365 287v5"/>
</g>
<!-- layer: TITLEBLOCK -->
<path d="M230 240.1h180v46.9h-180zM230 250h180M254 240.1v9.9M288 240.1v46.9M349 240.1v46.9M288 260.1h122M349 277.1h61M359 277.1v9.9M395 277.1v9.9" fill="none" stroke="#000" stroke-width=".25"/>
<!-- layer: FD_Dimensions -->
<g fill="none" stroke="#000" stroke-width=".25">
<path d="M174.3 57h-14.3l-1.8 6M144.9 77.7h6.9M146.9 63h3.5M147 70.7v3.5M147 77.7v6.3M153.9 60.9v14.7M162.6 63h-8.7h8.7M162.6 60.9v21M166.1 63h4.3M173.9 60.9v21M177.4 63h4.3M185.2 60.9v21"/>
<path d="M188.7 63h32.3M224.6 60.9v21M228 63h4.4M235.9 60.9v21M239.4 63h4.3M247.2 60.9v21M275 77.7h9.3M291.7 69.1v11.5l-9.5 2.8M326.8 66.7v19.2M330.3 68.8h26M359.8 66.7v19.2M363.3 68.8h3.5"/>
<path d="M370.3 66.7v8.9M381.1 62.8h-14.3l-1.8 6M34.4 80.4v11.2l5.9 1.8M38.2 95.7h19.6M38.2 91.1h19M40.3 95.7v-4.6v4.6M40.3 84.1v3.5M40.3 88.7v3.5M40.3 95.7v9.3M100.6 95.3h15.2M113.7 88.3v3.5M113.7 95.4v3.5"/>
<path d="M123.3 82.4v13.6l-9.6 2.8M129.5 96.5v5.2l-15.8 2M144.9 84h15.6M147 87.5v15.4M256 98.5h28.3M256 89.2h28.3M282.2 81.2v4.5M282.2 89.2v9.3M361.9 94.7h21M361.9 88h21M380.8 94.7v-6.7v6.7M380.8 81v3.5"/>
<path d="M380.8 98.2v3.5M390.3 81v7.5l-9.5 2.9M397.7 85.4v11.6l-16.9 2.9M38.2 105h11.6M40.3 108.5v3.5M44.9 114.6h3.5M51.9 114.6h7.4h-7.4M51.9 107.1v9.6M52.3 114.6h4.1M55.6 114.6l2.8 24.6h10.9M59.3 114.6h.6h-.6M59.3 104.5v12.2"/>
<path d="M59.6 114.6l2.8 17h6.3M59.9 114.6h.7h-.7M59.9 104.5v12.2M60.2 114.6l2.9 9.5h4M60.6 104.5v12.2M62.8 114.6h30.9M96.5 114.6h.7h-.7M96.5 104.5v12.2M96.9 114.6l2.8 9.5h4.1M97.2 114.6h8M97.2 104.5v12.2M100.6 102.4h15.2"/>
<path d="M105.2 107.1v9.6M107.3 105h8.5M108.7 114.6h3.5M113.7 105v-2.6v2.6M113.7 102.4v-7.1v7.1M113.7 105.9v6.1M146.9 116.5h3.5M153.9 100.8v17.8M154.9 116.5l2.9 6.3h5.1M155.9 116.5h-2h2M155.9 100.6v18M159.4 116.5h29"/>
<path d="M191.9 100.6v18M195.4 116.5h19M217.9 100.6v18M221.4 116.5h29M253.9 100.6v18M282.2 102v3.5M372.4 105h10.5M140.5 139.3v8.9l6 1.8M146.9 133.2h3.5M153.9 131.1v14.3M153.9 133.2h8M161.9 131.1v22.3"/>
<path d="M162.6 133.2h-.7h.7M162.6 131.1v23M165.4 133.2h78.4M169 127.3h-4.1l-2.6 5.9M206.1 139.7l-8.8 8.7M247.3 131.1v22.3M248 133.2h-.7h.7M248 131.1v22.3M251.5 133.2h8.2M253.5 127.3h-4.1l-1.8 5.9M263.2 131.1v22.3M291.2 135.9v12l-9.5 2.9"/>
<path d="M377 136.5h-6.3l-1.8 12.5M144.4 150.4h10.3M144.4 149.5h9.4M146.5 150.4v-.9v.9M146.5 142.5v3.5M146.5 153.9v42.1M189.4 156.1l-2.5 2.4M194.8 150.9l-2.9 2.8M247.4 152.3h36.4M273.3 149.3h10.5M281.7 152.3v-3v3M281.7 142.3v3.5"/>
<path d="M281.7 155.8v39.8M361.7 149h4M368.7 146.9v18.7M369.2 149h-.5h.5M369.2 146.9v18.7M369.7 149h-.5h.5M369.7 146.9v18.7M372.7 149h4M377.5 143h-6.3l-1.8 6M127.8 193.3v5.1l18.7 1.8M134.2 193.3v4.1l12.3 1.8M140.5 187.8v8.8l6 1.8"/>
<path d="M144.4 199.5h9.4M144.4 198.8h9.4M144.4 198h10.3M146.5 199.5v-.7v.7M146.5 198.8v-.8v.8M158.7 198.4v13.3M189.3 198.4v13.3M193.3 198.4v13.3M224 198.4v13.3M228 198.4v13.3M245.3 198.4v13.3M247.4 196.2h36.4"/>
<path d="M273.3 199.1h10.5M281.7 199.1v-2.9v2.9M291.3 182.8v12l-9.6 2.9M299.6 185.2v11.9l-17.9 2.9M144.4 200.9h7.4M146.5 200.9v-1.4v1.4M146.5 202.4v5.5M146.9 209.6h5.1M153.9 209.6h1.6h-1.6M153.9 203v8.7M154.7 209.6l2.9 18.2h11.9M155.5 209.6h3.2h-3.2"/>
<path d="M155.5 201.2v10.5M157.1 209.6l2.9 9.6h12M159 209.6h26.8M189.3 209.6h4h-4M191.3 209.6l2.9 9.6h5.1M196.8 209.6h13.1M213.4 201.2v10.5M216.9 209.6h3.6M218.7 209.6l2.9 17.4h11.5M224 209.6h4h-4M226 209.6l2.9 9.6h5.1M231.5 209.6h10.3"/>
<path d="M248.8 209.6h18.9M271.3 201.2v10.5M275 200.9h8.8M281.7 200.9v-1.8v1.8M281.7 202.6v5.3"/>
</g>
<g fill="#000" stroke="#000" stroke-width=".25">
<path d="M146.4 74.2h1.2l-.6 3.5zM150.4 62.4l3.5 .6-3.5 .6zM162.6 63l3.5-.6v1.2zM170.4 62.4l3.5 .6-3.5 .6zM173.9 63l3.5-.6v1.2zM181.7 62.4l3.5 .6-3.5 .6zM185.2 63l3.5-.6v1.2zM221 62.4l3.6 .6-3.6 .6zM224.6 63l3.4-.6v1.2zM232.4 62.4l3.5 .6-3.5 .6zM235.9 63l3.5-.6v1.2zM243.7 62.4l3.5 .6-3.5 .6z"/>
<path d="M326.8 68.8l3.5-.6v1.2zM356.3 68.2l3.5 .6-3.5 .6zM359.8 68.8l3.5-.6v1.2zM366.8 68.2l3.5 .6-3.5 .6zM39.8 92.2h1.1l-.6 3.5zM40.3 95.7l.6 3.5h-1.1zM39.8 87.6h1.1l-.6 3.5zM113.1 98.9h1.2l-.6 3.5zM113.1 91.8h1.2l-.6 3.5zM147 84l.6 3.5h-1.2zM281.6 85.7h1.2l-.6 3.5zM282.2 77.7l.6 3.5h-1.2z"/>
<path d="M380.8 94.7l.6 3.5h-1.2zM380.2 84.5h1.2l-.6 3.5zM40.3 105l.6 3.5h-1.1zM48.4 114.1l3.5 .5-3.5 .6zM55.8 114.1l3.5 .5-3.5 .6zM56.4 114.1l3.5 .5-3.5 .6zM59.3 114.6l3.5-.5v1.1zM59.9 114.6l3.5-.5v1.1zM60.6 114.6l3.5-.5v1.1zM93 114.1l3.5 .5-3.5 .6zM93.7 114.1l3.5 .5-3.5 .6zM97.2 114.6l3.5-.5v1.1z"/>
<path d="M105.2 114.6l3.5-.5v1.1zM113.7 105l.6 3.5h-1.2zM113.7 102.4l.6 3.5h-1.2zM150.4 115.9l3.5 .6-3.5 .5zM155.9 116.5l3.5-.6v1.1zM188.4 115.9l3.5 .6-3.5 .5zM191.9 116.5l3.5-.6v1.1zM214.4 115.9l3.5 .6-3.5 .5zM217.9 116.5l3.5-.6v1.1zM250.4 115.9l3.5 .6-3.5 .5zM282.2 98.5l.6 3.5h-1.2zM380.2 101.5h1.2l-.6 3.5z"/>
<path d="M150.4 132.7l3.5 .5-3.5 .6zM158.4 132.7l3.5 .5-3.5 .6zM161.9 133.2l3.5-.5v1.1zM162.6 133.2l3.5-.5v1.1zM243.8 132.7l3.5 .5-3.5 .6zM248 133.2l3.5-.5v1.1zM259.7 132.7l3.5 .5-3.5 .6zM146.5 150.4l.5 3.5h-1.1zM145.9 146h1.1l-.5 3.5zM189 155.7l2.9-2-2.1 2.8zM196.8 148l.9 .8-2.9 2.1zM281.7 152.3l.6 3.5h-1.1z"/>
<path d="M281.2 145.8h1.1l-.6 3.5zM365.2 148.4l3.5 .6-3.5 .6zM365.7 148.4l3.5 .6-3.5 .6zM369.2 149l3.5-.6v1.2zM369.7 149l3.5-.6v1.2zM145.9 196h1.1l-.5 3.5zM145.9 195.4h1.1l-.5 3.4zM145.9 194.5h1.1l-.5 3.5zM281.2 195.6h1.1l-.6 3.5zM281.2 192.8h1.1l-.6 3.4zM146.5 200.9l.5 3.5h-1.1zM146.5 199.5l.5 3.5h-1.1z"/>
<path d="M146.5 198.8l.5 3.6h-1.1zM150.4 209l3.5 .6-3.5 .6zM152 209l3.5 .6-3.5 .6zM155.5 209.6l3.5-.6v1.2zM158.7 209.6l3.5-.6v1.2zM185.8 209l3.5 .6-3.5 .6zM193.3 209.6l3.5-.6v1.2zM209.9 209l3.5 .6-3.5 .6zM213.4 209.6l3.5-.6v1.2zM220.5 209l3.5 .6-3.5 .6zM228 209.6l3.5-.6v1.2zM241.8 209l3.5 .6-3.5 .6z"/>
<path d="M245.3 209.6l3.5-.6v1.2zM267.7 209l3.6 .6-3.6 .6zM281.7 200.9l.6 3.5h-1.1zM281.7 199.1l.6 3.5h-1.1z"/>
</g>
<!-- layer: Leaders -->
<path d="M253 79.5l.9 .8-2.9 2.1zM248.4 148.9l.7 .9-3 1.9zM272.8 145.1l1 .6-2.4 2.6z" fill="#000" stroke="#000" stroke-width=".25"/>
<path d="M308.5 58.7h-34.9l-20.2 21.2M310.5 124.5h-33.2l-28.5 24.9M312.8 131.7h-30.8l-8.7 13.7" fill="none" stroke="#000" stroke-width=".25"/>
<!-- layer: Detail Boundary -->
<g fill="none" stroke="#000" stroke-width=".25">
<path d="M381.2 71.8l-7.9 6.4"/>
<circle cx="357.6" cy="90.9" r="20.2"/>
</g>
<g font-size="7">
<text x="383.4" y="70.7">A</text>
<text x="317.4" y="154.9">A (1:1)</text>
<text x="289" y="270.6">Implementierungsmethode B (DDS)</text>
<text x="289" y="278.1">Detailansicht Korpus</text>
</g>
<g font-size="4.9">
<text x="160.9" y="55.6">12.94</text>
<text x="276.9" y="58">6x Ø12.4 x 4.3</text>
<text x="165.4" y="61.6">17</text>
<text x="176.7" y="61.6">17</text>
<text x="202.2" y="61.5">59</text>
<text x="227.4" y="61.6">17</text>
<text x="238.7" y="61.6">17</text>
<text x="367.7" y="61.4">15.75</text>
<text x="338.6" y="67.4">49.5</text>
<text x="290.3" y="79.7" transform="rotate(-90 290.3 79.7)">17.2</text>
<text x="388.9" y="87.6" transform="rotate(-90 388.9 87.6)">10</text>
<text x="32.9" y="90.4" transform="rotate(-90 32.9 90.4)">6.91</text>
<text x="121.8" y="95.1" transform="rotate(-90 121.8 95.1)">10.61</text>
<text x="128.1" y="100.4" transform="rotate(-90 128.1 100.4)">4</text>
<text x="145.5" y="101.7" transform="rotate(-90 145.5 101.7)">9.45</text>
<text x="280.8" y="96.7" transform="rotate(-90 280.8 96.7)">14</text>
<text x="396.2" y="96.1" transform="rotate(-90 396.2 96.1)">15.5</text>
<text x="38.9" y="103.2" transform="rotate(-90 38.9 103.2)">14</text>
<text x="75.8" y="113.2">54</text>
<text x="98.4" y="113.2">12</text>
<text x="171.2" y="115">54</text>
<text x="202.2" y="115">39</text>
<text x="233.2" y="115">54</text>
<text x="63.9" y="122.7">1</text>
<text x="100.6" y="122.7">1</text>
<text x="159" y="121.4">3</text>
<text x="165.7" y="125.9">1</text>
<text x="250.3" y="125.9">1</text>
<text x="280.2" y="123.8">12x Ø2.95 x 5</text>
<text x="63.4" y="130.1">.9</text>
<text x="155.1" y="131.8">12</text>
<text x="199" y="129.4">127.1</text>
<text x="250.9" y="131.8">22.8</text>
<text x="285.3" y="131">6x Ø2.95 x 5</text>
<text x="59.3" y="137.8">11.1</text>
<text x="371.7" y="135">.5</text>
<text x="372.2" y="141.5">.5</text>
<text x="139" y="147.3" transform="rotate(-90 139 147.3)">1.3</text>
<text x="199.5" y="144" transform="rotate(-44 199.5 144)">Ø6</text>
<text x="289.8" y="146.6" transform="rotate(-90 289.8 146.6)">4.42</text>
<text x="145.1" y="179" transform="rotate(-90 145.1 179)">71.4</text>
<text x="280.3" y="177" transform="rotate(-90 280.3 177)">66</text>
<text x="126.4" y="197.2" transform="rotate(-90 126.4 197.2)">2</text>
<text x="132.8" y="196.5" transform="rotate(-90 132.8 196.5)">1</text>
<text x="139" y="195.8" transform="rotate(-90 139 195.8)">1.3</text>
<text x="289.8" y="193.5" transform="rotate(-90 289.8 193.5)">4.33</text>
<text x="298.1" y="195.9" transform="rotate(-90 298.1 195.9)">2.57</text>
<text x="171.4" y="208.2">46</text>
<text x="198.9" y="208.2">30.1</text>
<text x="234" y="208.2">26</text>
<text x="252.2" y="208.2">38.88</text>
<text x="161.3" y="217.7">4.68</text>
<text x="195.4" y="217.7">6</text>
<text x="230.1" y="217.7">6</text>
<text x="158.8" y="226.4">2.42</text>
<text x="222.4" y="225.5">15.9</text>
<text x="289" y="248.5">Alexander Klose 08.06.2026</text>
<text x="399.1" y="285.7">4/5</text>
</g>
<g font-size="3.5">
<text x="39" y="8.8">1</text>
<text x="89" y="8.8">2</text>
<text x="139" y="8.8">3</text>
<text x="189" y="8.8">4</text>
<text x="239" y="8.8">5</text>
<text x="289" y="8.8">6</text>
<text x="339" y="8.8">7</text>
<text x="389" y="8.8">8</text>
<text x="16.3" y="30.2">A</text>
<text x="411.3" y="30.2">A</text>
<text x="16.3" y="78">B</text>
<text x="411.3" y="78">B</text>
<text x="16.2" y="125.9">C</text>
<text x="411.2" y="125.9">C</text>
<text x="16.2" y="173.7">D</text>
<text x="411.2" y="173.7">D</text>
<text x="16.3" y="221.6">E</text>
<text x="411.3" y="221.6">E</text>
<text x="16.4" y="269.4">F</text>
<text x="411.4" y="269.4">F</text>
<text x="39" y="290.8">1</text>
<text x="89" y="290.8">2</text>
<text x="139" y="290.8">3</text>
<text x="189" y="290.8">4</text>
<text x="239" y="290.8">5</text>
<text x="289" y="290.8">6</text>
<text x="339" y="290.8">7</text>
<text x="389" y="290.8">8</text>
</g>
<g font-size="2.5">
<text x="231" y="242.9">Dept.</text>
<text x="255" y="242.9">Technical reference</text>
<text x="289" y="242.9">Created by</text>
<text x="350" y="242.9">Approved by</text>
<text x="289" y="252.8">Document type</text>
<text x="350" y="252.8">Document status</text>
<text x="289" y="262.9">Title</text>
<text x="350" y="262.9">DWG No.</text>
<text x="350" y="279.9">Rev.</text>
<text x="360" y="279.9">Date of issue</text>
<text x="396" y="279.9">Sheet</text>
</g>
</svg>
